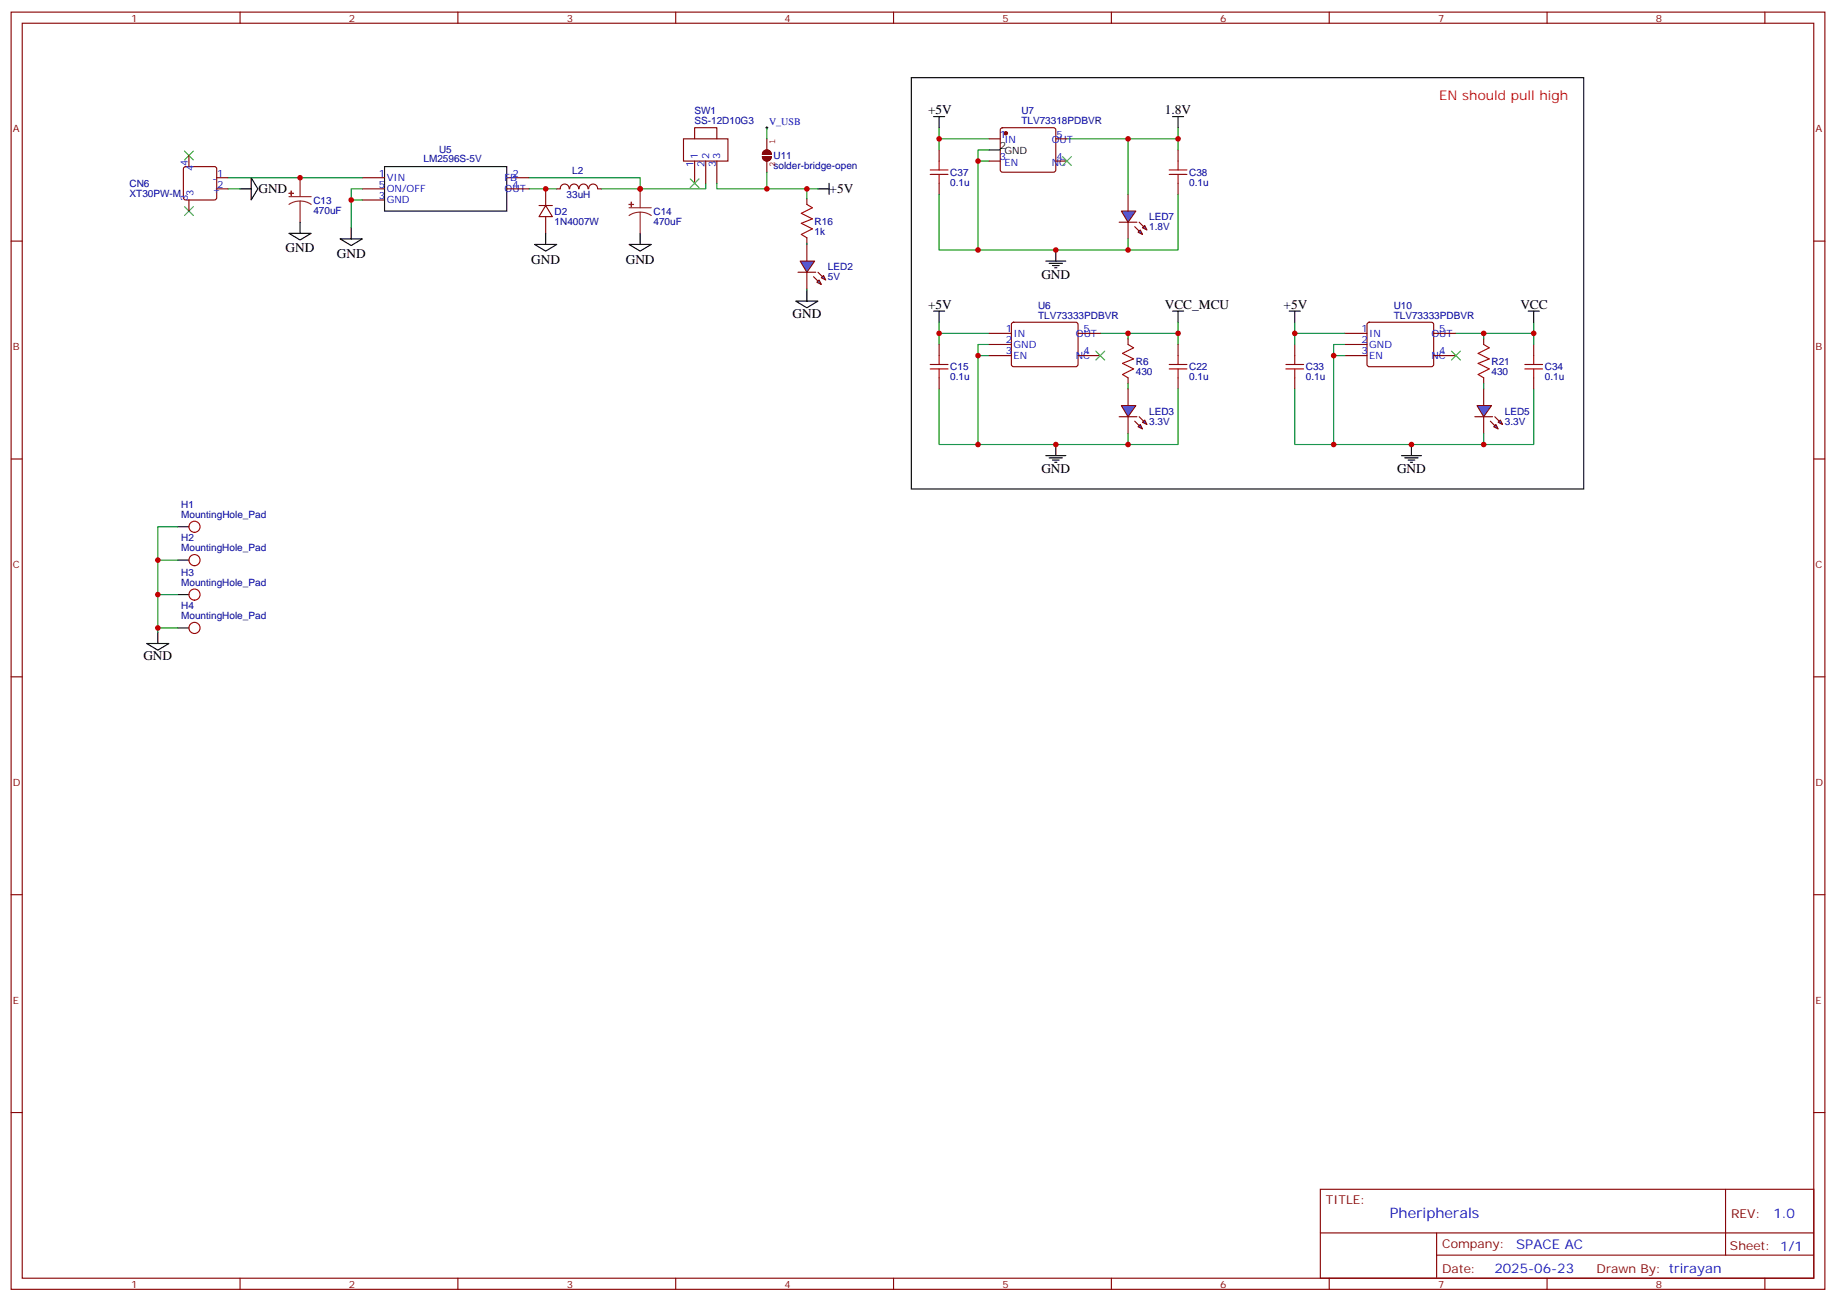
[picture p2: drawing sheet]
<svg xmlns="http://www.w3.org/2000/svg" width="583mm" height="413mm" viewBox="0 0 583 413" stroke-linecap="round" stroke-linejoin="round" font-family="sans-serif">
<g fill="none" stroke="#870000" stroke-width=".35">
<path d="M3.5 3.8h575.8v405.4h-575.8zM7.1 7.4h568.6v398.3h-568.6zM76.2 3.8v3.6M145.3 3.8v3.6M214.5 3.8v3.6M283.6 3.8v3.6M352.8 3.8v3.6M421.9 3.8v3.6M491.1 3.8v3.6M560.2 3.8v3.6M115 56.4h7.1M115 59.9h7.1"/>
<path d="M160.9 56.4h7M160.9 59.9h7M3.5 76.5h3.6M115 63.5h7.1M575.7 76.5h3.6M373.9 109.3v3.6M373.9 119.9v3.5M3.5 145.7h3.6M575.7 145.7h3.6M3.5 214.8h3.6M575.7 214.8h3.6M3.5 284h3.6"/>
<path d="M575.7 284h3.6M3.5 353.1h3.6M575.7 353.1h3.6M419.1 377.4h156.6v28.3h-156.6zM547.7 377.5v20.8M419.1 391.3h156.5M456 398.3h119.6M456 391.3v14.1M76.2 405.7v3.5M145.3 405.7v3.5M214.5 405.7v3.5M283.6 405.7v3.5"/>
<path d="M352.8 405.7v3.5M421.9 405.7v3.5M491.1 405.7v3.5M560.2 405.7v3.5"/>
</g>
<path d="M122.1 52.9h38.8v14.1h-38.8zM296.3 98.7h3.6M298.1 98.7v3.6M372.2 98.7h3.5M373.9 98.7v3.6M332 144.6h6.3M333 145.3h4.3M334.1 146h2.1M334.8 146.7h.7M335.1 141.1v3.5" fill="none" stroke="#000" stroke-width=".35"/>
<path d="M310.4 112.9h3.6M314 109.3h-3.6v31.8M358.1 105.8v1.8M373.9 105.8v3.5M358.1 121.7v1.7M358.1 137.5v3.6" fill="none" stroke="#008700" stroke-width=".35"/>
<path d="M371.1 117.1h5.7M371.1 115.7h5.7M373.9 112.9v2.8M373.9 117.1v2.8" fill="none" stroke="#a10000" stroke-width=".35"/>
<path d="M356 128.7h4.5l-2.4 3.6z" fill="#09f" stroke="#870000" stroke-width=".35"/>
<path d="M355.2 132.3h5.7z" fill="#f00" stroke="#870000" stroke-width=".35"/>
<g fill="#870000" stroke="#870000" stroke-width=".35">
<path d="M361.6 132.3l1.4 1.4z"/>
<path d="M360.2 133.7l1.4 1.4z"/>
</g>
<g fill="#09f" stroke="#870000" stroke-width=".35">
<path d="M362.7 134l.7-.7 .7 1.4z"/>
<path d="M361.2 135.4l.7-.7 .8 1.4z"/>
</g>
<g fill="none" stroke="#870000" stroke-width=".35">
<path d="M173.2 59.9v5.3M180.7 59.9a1.41 1.41 0 0 0-1.5-1.5 1.41 1.41 0 0 0-1.4 1.5h-1.1M180.8 59.9a1.41 1.41 0 0 1 1.4-1.5 1.41 1.41 0 0 1 1.4 1.5M183.8 59.9a1.41 1.41 0 0 1 1.4-1.5 1.41 1.41 0 0 1 1.4 1.5M186.9 59.9a1.41 1.41 0 0 1 1.4-1.5 1.41 1.41 0 0 1 1.4 1.5M189.8 59.9h1.1M171.1 65.2h4.2M173.2 65.2l2.1 3.6h-4.2zM173.2 68.8v5.2M256.1 63.1v1.8M256.1 75.5v1.7M298.1 109.3v3.6"/>
<path d="M298.1 119.9v3.5M314 105.8h7M314 109.3h7M314 112.9h7M321.3 102.5l.4-.2h20.1l.4 .7-.1 13-.6 .4-20-.1-.5-.6v-12.7zM342.2 105.8h7M342.2 112.9h7M358.1 107.6v1.7M358.1 119.9v1.8M358.1 123.4v5.3M358.1 132.3v5.2"/>
</g>
<path d="M256.1 64.9l1.8 1-3.5 1.8 3.5 1.8-3.5 1.4 3.5 1.7-3.5 1.8 1.7 1.1M295.3 117.1h5.6M295.3 115.7h5.6M298.1 112.9v2.8M298.1 117.1v2.8M358.1 109.3l1.7 1.1-3.5 1.7 3.5 1.8-3.5 1.4 3.5 1.8-3.5 1.8 1.8 1" fill="none" stroke="#a10000" stroke-width=".35"/>
<path d="M72.3 59.9h3.9M115 59.9h-3.5v12.4M167.9 56.4h35.3v3.5h20.8v-1.7M167.9 59.9h8.8M190.9 59.9h12.3M111.5 63.5h3.5M256.1 91.7v.3M298.1 102.3v3.5h15.9M298.1 105.8v3.5M373.9 102.3v3.5h-24.7M298.1 123.4v17.7h75.8v-17.7" fill="none" stroke="#008700" stroke-width=".35"/>
<path d="M76.2 59.9h3.5M79.7 56.4l2.1 3.5-2.1 3.6zM259.6 59.9h3.6M263.2 58.2v3.5M107.9 75.8h7.1l-3.5 2.1zM111.5 72.3v3.5M169.7 77.6h7l-3.5 2.1zM173.2 74v3.6M199.7 77.6h7l-3.5 2.1zM203.2 74v3.6M252.6 95.6h7l-3.5 2.1zM256.1 92v3.6" fill="none" stroke="#000" stroke-width=".35"/>
<path d="M254 82.9h4.6l-2.5 3.5z" fill="#09f" stroke="#870000" stroke-width=".35"/>
<path d="M253.3 86.4h5.6z" fill="#f00" stroke="#870000" stroke-width=".35"/>
<g fill="#870000" stroke="#870000" stroke-width=".35">
<path d="M259.6 86.4l1.5 1.4z"/>
<path d="M258.2 87.8l1.4 1.4z"/>
</g>
<g fill="#09f" stroke="#870000" stroke-width=".35">
<path d="M260.7 88.2l.7-.7 .7 1.4z"/>
<path d="M259.3 89.6l.7-.7 .7 1.4z"/>
</g>
<g fill="none" stroke="#870000" stroke-width=".35">
<path d="M58.4 53.1l.5-.2h9.2l.5 .2 .2 .5v9.2l-.2 .5-.5 .2h-9.2l-.5-.3-.2-.4v-9.2zM60 49.4v3.5M68.8 56.4h3.5M68.8 59.9h3.5M217 44.1h14.1v7h-14.1zM220.5 44.1v-3.6h7v3.6M220.5 51.1v7.1M224 51.1v7.1M227.5 51.1v7.1M60 63.5v3.5M256.1 77.6v5.3M256.1 86.4v5.3"/>
<path d="M411 109.3v3.6M411 119.9v3.5M426.9 105.8h7M426.9 109.3h7M426.9 112.9h7M434.2 102.5l.4-.2h20.1l.4 .7-.1 13-.6 .4-20.1-.1-.4-.6v-12.7zM455.1 105.8h7M455.1 112.9h7M471 107.6v1.7M471 119.9v1.8"/>
</g>
<path d="M72.3 56.4h42.7M227.5 58.2v1.7h28.6M259.6 59.9h-3.5v3.2M256.1 77.2v.4M411 102.3v3.5h15.9M411 105.8v3.5M486.8 102.3v3.5h-24.7M411 123.4v17.7h75.8v-17.7M56.4 177.8h-6.3v10.9M56.4 167.2h-6.3v10.6M56.4 199.3h-6.3v1.4M56.4 188.7h-6.3v10.6" fill="none" stroke="#008700" stroke-width=".35"/>
<path d="M95.2 56.4v6M203.2 59.9v6M91.7 62.4h7.1M95.2 63.8l1.9 .3 1.7 .8M95.2 63.8l-1.8 .3-1.7 .8M95.2 63.8v6.7M199.7 65.9h7M203.2 67.3l1.9 .3 1.6 .8M203.2 67.3l-1.9 .3-1.6 .8M203.2 67.3v6.7" fill="none" stroke="#8c2424" stroke-width=".35"/>
<g fill="#8c2424" stroke="#8c2424" stroke-width=".35">
<path d="M199.7 64.9h1.4z"/>
<path d="M200.4 64.2v1.4z"/>
<path d="M91.7 61.3l1.4 .1z"/>
<path d="M92.4 60.6l.1 1.5z"/>
</g>
<path d="M91.7 74h7.1l-3.6 2.2zM95.2 70.5v3.5M56.4 167.2h3.6M56.4 177.8h3.6M56.4 188.7h3.6M56.4 199.3h3.6M46.6 204.2h7l-3.5 2.1zM50.1 200.7v3.5" fill="none" stroke="#000" stroke-width=".35"/>
<path d="M58.6 47.9l2.8 2.9M61.4 47.9l-2.8 2.9M219.1 56.8l2.8 2.8M221.9 56.8l-2.8 2.8M58.6 65.6l2.8 2.8M61.4 65.6l-2.8 2.8" fill="none" stroke="#3c3" stroke-width=".35"/>
<path d="M243.1 40.5h.7M243.4 40.2v.7" fill="none" stroke="#000" stroke-width=".32"/>
<g fill="none" stroke="#a10000" stroke-width=".35">
<path d="M408.2 117.1h5.6M408.2 115.7h5.6M411 112.9v2.8M411 117.1v2.8M471 109.3l1.7 1.1-3.5 1.7 3.5 1.8-3.5 1.4 3.5 1.8-3.5 1.8 1.8 1"/>
<circle cx="61.7" cy="177.8" r="1.76"/>
<circle cx="61.7" cy="167.2" r="1.76"/>
<circle cx="61.7" cy="188.7" r="1.76"/>
<circle cx="61.7" cy="199.3" r="1.76"/>
</g>
<path d="M468.8 128.7h4.6l-2.4 3.6z" fill="#09f" stroke="#870000" stroke-width=".35"/>
<path d="M468.1 132.3h5.7z" fill="#f00" stroke="#870000" stroke-width=".35"/>
<g fill="#870000" stroke="#870000" stroke-width=".35">
<path d="M474.5 132.3l1.4 1.4z"/>
<path d="M473.1 133.7l1.4 1.4z"/>
</g>
<g fill="#09f" stroke="#870000" stroke-width=".35">
<path d="M476.2 133.3l.8 1.4-1.5-.7z"/>
<path d="M474.1 135.4l.7-.7 .7 1.4z"/>
</g>
<path d="M298.1 47.6v3.5M298.1 58.2v3.5M486.8 109.3v3.6M486.8 119.9v3.5M471 123.4v5.3M471 132.3v5.2" fill="none" stroke="#870000" stroke-width=".35"/>
<path d="M298.1 40.5v3.6h15.9M298.1 44.1v3.5M373.9 40.5v3.6h-35.2M298.1 61.7v17.6h75.8v-17.6M423.3 112.9h3.6M426.9 109.3h-3.6v31.8M471 105.8v1.8M486.8 105.8v3.5M471 121.7v1.7M471 137.5v3.6" fill="none" stroke="#008700" stroke-width=".35"/>
<path d="M409.2 98.7h3.5M411 98.7v3.6M485.1 98.7h3.5M486.8 98.7v3.6M444.9 144.6h6.3M445.9 145.3h4.2M447 146h2.1M447.7 146.7h.7M448 141.1v3.5" fill="none" stroke="#000" stroke-width=".35"/>
<path d="M295.3 55.4h5.6M295.3 53.9h5.6M298.1 51.1v2.8M298.1 55.4v2.8M484 117.1h5.7M484 115.7h5.7M486.8 112.9v2.8M486.8 117.1v2.8" fill="none" stroke="#a10000" stroke-width=".35"/>
<path d="M356 67h4.5l-2.4 3.5z" fill="#09f" stroke="#870000" stroke-width=".35"/>
<path d="M355.2 70.5h5.7z" fill="#f00" stroke="#870000" stroke-width=".35"/>
<g fill="#870000" stroke="#870000" stroke-width=".35">
<path d="M361.6 70.5l1.4 1.4z"/>
<path d="M360.2 71.9l1.4 1.4z"/>
</g>
<g fill="#09f" stroke="#870000" stroke-width=".35">
<path d="M362.7 72.3l.7-.7 .7 1.4z"/>
<path d="M361.2 73.7l.7-.7 .8 1.4z"/>
</g>
<path d="M314 44.1h3.5M314 51.1h3.5M317.7 40.7l.5-.2h16.2l.5 .2 .2 .5v12.7l-.2 .5-.5 .2h-16.2l-.5-.2-.2-.5v-12.7zM335.1 44.1h3.6M335.1 51.1h3.6M373.9 47.6v3.5M373.9 58.2v3.5M358.1 61.7v5.3M358.1 70.5v5.3" fill="none" stroke="#870000" stroke-width=".35"/>
<path d="M243.4 40.5v3.6M243.4 54.6v5.3M310.4 51.1h3.6M314 47.6h-3.6v31.7M358.1 44.1v17.6M373.9 44.1v3.5M358.1 75.8v3.5" fill="none" stroke="#008700" stroke-width=".35"/>
<path d="M289.3 24.7h213.4v130.5h-213.4zM296.3 37h3.6M298.1 37v3.5M372.2 37h3.5M373.9 37v3.5M314 47.6h3.5M335.1 79.3v3.6M332 82.9h6.3M333 83.6h4.3M334.1 84.3h2.1M334.8 85h.7" fill="none" stroke="#000" stroke-width=".35"/>
<path d="M371.1 55.4h5.7M371.1 53.9h5.7M373.9 51.1v2.8M373.9 55.4v2.8" fill="none" stroke="#a10000" stroke-width=".35"/>
<circle cx="319.3" cy="42.3" r=".53" fill="#870000" stroke="#870000" stroke-width=".35"/>
<g fill="#850000" stroke="#850000" stroke-width=".35">
<path d="M242.6 47.9a1.41 1.41 0 0 1 1.5-.2 1.41 1.41 0 0 1 .7 1.3h-2.8z"/>
<path d="M242 49.7h2.8a1.41 1.41 0 0 1-1.4 1.4 1.41 1.41 0 0 1-1.4-1.4z"/>
</g>
<path d="M242 49.7h2.8a1.41 1.41 0 0 1-1.4 1.4 1.41 1.41 0 0 1-1.4-1.4zM242.6 47.9a1.41 1.41 0 0 1 1.5-.2 1.41 1.41 0 0 1 .7 1.3h-2.8zM243.4 44.1v3.5M243.4 51.1v3.5" fill="none" stroke="#850000" stroke-width=".35"/>
<path d="M337.3 49.7l2.8 2.8M340.1 49.7l-2.8 2.8M347.8 111.4l2.9 2.9M350.7 111.4l-2.9 2.9M460.7 111.4l2.8 2.9M463.5 111.4l-2.8 2.9" fill="none" stroke="#3c3" stroke-width=".35"/>
<g fill="#c00">
<circle cx="373.9" cy="105.8" r=".88"/>
<circle cx="335.1" cy="141.1" r=".88"/>
<circle cx="358.1" cy="105.8" r=".88"/>
<circle cx="310.4" cy="112.9" r=".88"/>
<circle cx="310.4" cy="141.1" r=".88"/>
<circle cx="358.1" cy="141.1" r=".88"/>
<circle cx="298.1" cy="105.8" r=".88"/>
<circle cx="173.2" cy="59.9" r=".88"/>
<circle cx="203.2" cy="59.9" r=".88"/>
<circle cx="111.5" cy="63.5" r=".88"/>
<circle cx="95.3" cy="56.4" r=".88"/>
<circle cx="256.1" cy="59.9" r=".88"/>
<circle cx="50.1" cy="199.3" r=".88"/>
<circle cx="50.1" cy="188.7" r=".88"/>
<circle cx="50.1" cy="177.8" r=".88"/>
<circle cx="411" cy="105.8" r=".88"/>
<circle cx="471" cy="141.1" r=".88"/>
<circle cx="423.3" cy="141.1" r=".88"/>
<circle cx="423.3" cy="112.9" r=".88"/>
<circle cx="471" cy="105.8" r=".88"/>
<circle cx="448" cy="141.1" r=".88"/>
<circle cx="486.8" cy="105.8" r=".88"/>
<circle cx="298.1" cy="44.1" r=".88"/>
<circle cx="358.1" cy="79.3" r=".88"/>
<circle cx="310.4" cy="79.3" r=".88"/>
<circle cx="310.4" cy="51.1" r=".88"/>
<circle cx="373.9" cy="44.1" r=".88"/>
<circle cx="335.1" cy="79.3" r=".88"/>
<circle cx="358.1" cy="44.1" r=".88"/>
<circle cx="243.4" cy="59.9" r=".88"/>
</g>
<text font-size="4.6" fill="#00f" x="441.2" y="386.5">Pheripherals</text>
<text font-size="4.2" fill="#f00" x="456.8" y="31.7">EN should pull high</text>
<g font-size="4.2">
<text x="294.6" y="36.3">+5V</text>
<text x="369.7" y="36.3">1.8V</text>
<text x="82" y="61.4">GND</text>
<text x="263.3" y="61.4">+5V</text>
<text x="90.7" y="80.1">GND</text>
<text x="106.9" y="81.9">GND</text>
<text x="168.6" y="83.6">GND</text>
<text x="198.6" y="83.7">GND</text>
<text x="330.6" y="88.5">GND</text>
<text x="251.5" y="100.9">GND</text>
<text x="294.6" y="98">+5V</text>
<text x="369.7" y="98">VCC_MCU</text>
<text x="407.5" y="98">+5V</text>
<text x="482.6" y="98">VCC</text>
<text x="330.6" y="150.2">GND</text>
<text x="443.4" y="150.2">GND</text>
<text x="45.5" y="209.5">GND</text>
</g>
<g font-size="4.2" fill="#00f">
<text x="562.9" y="386.7">1.0</text>
<text x="481.3" y="396.3">SPACE AC</text>
<text x="474.4" y="404.1">2025-06-23</text>
</g>
<g font-size="3.9" fill="#800">
<text x="420.9" y="382">TITLE:</text>
<text x="549.5" y="386.7">REV:</text>
<text x="457.8" y="396.2">Company:</text>
<text x="549.1" y="396.8">Sheet: 1/1</text>
<text x="457.8" y="403.9">Date:</text>
<text x="506.8" y="404">Drawn By: trirayan</text>
</g>
<g font-size="3.2" fill="#800">
<text x="41.6" y="6.8">1</text>
<text x="110.8" y="6.8">2</text>
<text x="179.9" y="6.8">3</text>
<text x="249.1" y="6.8">4</text>
<text x="318.2" y="6.8">5</text>
<text x="387.3" y="6.8">6</text>
<text x="456.5" y="6.8">7</text>
<text x="525.6" y="6.8">8</text>
<text x="4.1" y="41.9">A</text>
<text x="576.3" y="41.9">A</text>
<text x="4.1" y="111.1">B</text>
<text x="576.3" y="111.1">B</text>
<text x="4.1" y="180.2">C</text>
<text x="576.3" y="180.2">C</text>
<text x="4.1" y="249.4">D</text>
<text x="576.3" y="249.4">D</text>
<text x="4.1" y="318.5">E</text>
<text x="576.3" y="318.5">E</text>
<text x="41.6" y="408.7">1</text>
<text x="110.8" y="408.7">2</text>
<text x="179.9" y="408.7">3</text>
<text x="249.1" y="408.7">4</text>
<text x="318.2" y="408.7">5</text>
<text x="387.3" y="408.7">6</text>
<text x="456.5" y="408.7">7</text>
<text x="525.6" y="408.7">8</text>
</g>
<g font-size="3.2" fill="#000080">
<text x="220.4" y="39.5">SS-12D10G3</text>
<text x="220.4" y="36.3">SW1</text>
<text x="324.2" y="39.4">TLV73318PDBVR</text>
<text x="324.2" y="36.1">U7</text>
<text x="134.4" y="51.6">LM2596S-5V</text>
<text x="139.4" y="48.6">U5</text>
<text x="245.5" y="53.7">solder-bridge-open</text>
<text x="245.5" y="50.5">U11</text>
<text x="41.1" y="59.3">CN6</text>
<text x="181.6" y="55.1">L2</text>
<text x="301.6" y="58.9">0.1u</text>
<text x="301.6" y="55.8">C37</text>
<text x="377.5" y="58.9">0.1u</text>
<text x="377.5" y="55.8">C38</text>
<text x="41.1" y="62.5">XT30PW-M</text>
<text x="99.5" y="64.6">C13</text>
<text x="179.9" y="62.9">33uH</text>
<text x="99.5" y="67.8">470uF</text>
<text x="176" y="71.3">1N4007W</text>
<text x="176" y="68.1">D2</text>
<text x="207.4" y="71.3">470uF</text>
<text x="207.4" y="68.1">C14</text>
<text x="258.6" y="71.3">R16</text>
<text x="364.8" y="69.9">LED7</text>
<text x="258.6" y="74.5">1k</text>
<text x="364.8" y="73.1">1.8V</text>
<text x="262.8" y="88.9">5V</text>
<text x="262.8" y="85.8">LED2</text>
<text x="329.5" y="101.2">TLV73333PDBVR</text>
<text x="329.5" y="98">U6</text>
<text x="442.4" y="101.2">TLV73333PDBVR</text>
<text x="442.4" y="98">U10</text>
<text x="301.6" y="117.6">C15</text>
<text x="360.5" y="118.9">430</text>
<text x="360.5" y="115.7">R6</text>
<text x="377.5" y="117.6">C22</text>
<text x="414.5" y="117.6">C33</text>
<text x="473.4" y="118.9">430</text>
<text x="473.4" y="115.7">R21</text>
<text x="490.4" y="117.6">C34</text>
<text x="301.6" y="120.7">0.1u</text>
<text x="377.5" y="120.7">0.1u</text>
<text x="414.5" y="120.7">0.1u</text>
<text x="490.4" y="120.7">0.1u</text>
<text x="364.8" y="131.6">LED3</text>
<text x="477.7" y="131.6">LED5</text>
<text x="364.8" y="134.8">3.3V</text>
<text x="477.7" y="134.8">3.3V</text>
<text x="57.5" y="161.2">H1</text>
<text x="57.5" y="164.4">MountingHole_Pad</text>
<text x="57.5" y="171.8">H2</text>
<text x="57.5" y="174.9">MountingHole_Pad</text>
<text x="57.5" y="185.9">MountingHole_Pad</text>
<text x="57.5" y="182.7">H3</text>
<text x="57.5" y="196.5">MountingHole_Pad</text>
<text x="57.5" y="193.3">H4</text>
</g>
<g font-size="3.2" fill="#00f">
<text x="244.1" y="39.7">V_USB</text>
<text x="317.3" y="43.7">1</text>
<text x="318.8" y="45.5">IN</text>
<text x="333.8" y="45.5">OUT</text>
<text x="335.3" y="43.7">5</text>
<text x="59.6" y="52.7" transform="rotate(-90 59.6 52.7)">4</text>
<text x="220.1" y="52.9" transform="rotate(-90 220.1 52.9)">1</text>
<text x="221.5" y="50.4" transform="rotate(-90 221.5 50.4)">1</text>
<text x="223.7" y="52.9" transform="rotate(-90 223.7 52.9)">2</text>
<text x="225.1" y="50.4" transform="rotate(-90 225.1 50.4)">2</text>
<text x="227.2" y="52.9" transform="rotate(-90 227.2 52.9)">3</text>
<text x="228.6" y="50.4" transform="rotate(-90 228.6 50.4)">3</text>
<text x="317.3" y="50.8">3</text>
<text x="318.8" y="52.5">EN</text>
<text x="333.8" y="52.5">NC</text>
<text x="335.3" y="50.8">4</text>
<text x="61.4" y="54.2" transform="rotate(-90 61.4 54.2)">4</text>
<text x="67.5" y="57.8">-</text>
<text x="69" y="56.1">1</text>
<text x="69" y="59.6">2</text>
<text x="120.3" y="56.1">1</text>
<text x="120.3" y="59.6">5</text>
<text x="122.8" y="57.5">VIN</text>
<text x="160.2" y="57.5">FB</text>
<text x="162.6" y="56.1">2</text>
<text x="162.6" y="59.6">4</text>
<text x="59.6" y="63.6" transform="rotate(-90 59.6 63.6)">3</text>
<text x="61.4" y="62.2" transform="rotate(-90 61.4 62.2)">3</text>
<text x="67.5" y="61.3">+</text>
<text x="120.3" y="63.1">3</text>
<text x="122.8" y="61">ON/OFF</text>
<text x="122.8" y="64.5">GND</text>
<text x="160.2" y="61">OUT</text>
<text x="319.3" y="105.4">1</text>
<text x="321.7" y="106.9">IN</text>
<text x="341.5" y="106.9">OUT</text>
<text x="344" y="105.4">5</text>
<text x="432.2" y="105.4">1</text>
<text x="434.6" y="106.9">IN</text>
<text x="454.4" y="106.9">OUT</text>
<text x="456.8" y="105.4">5</text>
<text x="319.3" y="109">2</text>
<text x="319.3" y="112.5">3</text>
<text x="321.7" y="110.4">GND</text>
<text x="321.7" y="113.9">EN</text>
<text x="341.5" y="113.9">NC</text>
<text x="344" y="112.5">4</text>
<text x="432.2" y="109">2</text>
<text x="432.2" y="112.5">3</text>
<text x="434.6" y="110.4">GND</text>
<text x="434.6" y="113.9">EN</text>
<text x="454.4" y="113.9">NC</text>
<text x="456.8" y="112.5">4</text>
</g>
<g font-size="3.2">
<text x="317.3" y="47.2">2</text>
<text x="318.8" y="49">GND</text>
</g>
<g font-size="2.8" fill="#840000">
<text x="246.1" y="45.8" transform="rotate(-90 246.1 45.8)">1</text>
<text x="246.1" y="52.9" transform="rotate(-90 246.1 52.9)">2</text>
</g>
</svg>
